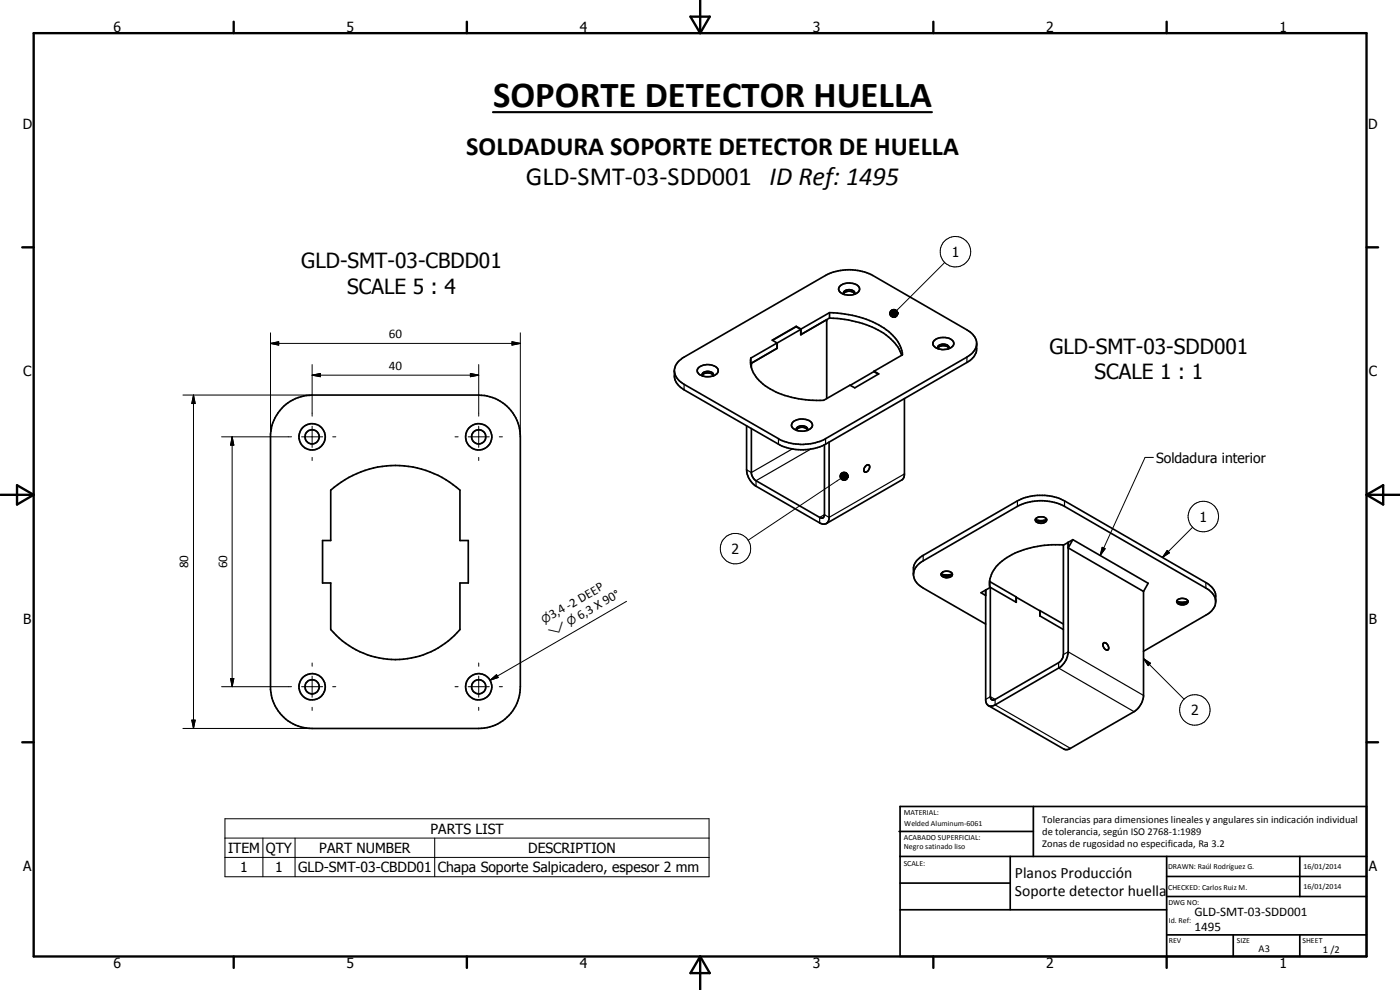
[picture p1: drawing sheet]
<svg xmlns="http://www.w3.org/2000/svg" width="420mm" height="297mm" viewBox="0 0 420 297" stroke-linecap="round" stroke-linejoin="round" font-family="sans-serif">
<g fill="none" stroke="#000" stroke-width=".51">
<path d="M239 97.9l-7.2 4.2 1.4 .8M239 97.9l1.4 .8M239 97.9v.2M240.3 98.8l-15 8.6M240.3 98.8l-1.4-.8-7.1 4.1M240.3 98.8v1.6l7.8-4.5v23.7M240.4 98.7v1.7M249 95.4a28.9 28.9 0 0 1 18.3 6.2l2.1 2.4 1.2 2.6M249 95.4l-8.6 5M249 93.8a29.2 29.2 0 0 1 18.4 6.3 9.7 9.7 0 0 1 3.4 6.4l-8.5 4.9M249 93.8v1.6M249 93.8l-8.6 4.9"/>
<path d="M252.1 85.9a4.3 4.3 0 0 1 5.7 .3 1.78 1.78 0 0 1-1.8 2.2 4.4 4.4 0 0 1-4.2-1.1l-.1-.8zM253.2 88.1a1.58 1.58 0 0 1 2.4-1.1l.7 .4 .2 .7M253.2 88.1l.1 .2M253.2 88.1a2.16 2.16 0 0 1 3.3 0M256.5 88.1l-.1 .2M203.6 108.5l1.2-1.1 43-24.8a15.6 15.6 0 0 1 14.1 0l28.3 16.4a5.3 5.3 0 0 1 2.9 3.9 5 5 0 0 1-.9 4.2l-2 1.7-42.4 24.5a15.6 15.6 0 0 1-14.2 0l-28.3-16.3a5.1 5.1 0 0 1-2.9-4.1 4.7 4.7 0 0 1 1.2-4.4zM209.5 110.5a4.3 4.3 0 0 1 5.9 .2 1.75 1.75 0 0 1-1.8 2.2 3.4 3.4 0 0 1-4.4-1.6zM210.8 112.6a1.58 1.58 0 0 1 2.4-1.1l.8 .6 .1 .5M210.8 112.6l.1 .2M210.8 112.6a2.16 2.16 0 0 1 3.3 0M214.1 112.6l-.2 .2M225.3 109.1v.2"/>
<path d="M225.3 107.4v1.7M225.3 107.4a8.7 8.7 0 0 0 4.4 8.4 28.6 28.6 0 0 0 17.5 4.3l7.9-4.5 1.4 .8 7.2-4.2-1.4-.8M233.2 102.9v1.6l-7.9 4.6M233.2 102.9v1.6M233.2 104.4v.1M233.2 104.5l-7.7 4.5v1.3M240.3 100.3l.1 .1M262.3 111.4v.1M263.6 112.3l-1.4-.8-7 4.1M271.4 119.6v22.9l-.2 .9-.6 .6-22.6 13.1M280.4 102.2a4.3 4.3 0 0 1 5.7 .3 1.79 1.79 0 0 1-1.8 2.3 4 4 0 0 1-4.3-1.4v-.5zM281.5 104.5a2.16 2.16 0 0 1 3.3 0"/>
<path d="M281.5 104.6v-.2a1.45 1.45 0 0 1 2.1-1.1l1.1 .6v.7M293.1 103.3a5.3 5.3 0 0 1-2.9 3.8l-42.4 24.5a15.2 15.2 0 0 1-14.2 0l-28.3-16.3a5.3 5.3 0 0 1-2.9-3.9M85.1 121.9a12.7 12.7 0 0 1 8.6-3.4h50a12.6 12.6 0 0 1 12.5 12.6v74.9a12.5 12.5 0 0 1-12.5 12.6h-50a12.5 12.5 0 0 1-12.5-11.7v-76.7a12.8 12.8 0 0 1 3.9-8.3zM224.1 127.8v13.2a6.3 6.3 0 0 0 2.8 4.9l19.1 11a1.71 1.71 0 0 0 1.8 .3 1.71 1.71 0 0 0 1-1.6v-23M225.5 128.6v13.5l.7 1.5 .7 .6 19.1 11a.86 .86 0 0 0 1 .2 .86 .86 0 0 0 .4-1v-20.9M237.9 126.7a4.3 4.3 0 0 1 5.8 .3 1.55 1.55 0 0 1-1.5 2.2 3.6 3.6 0 0 1-4.7-1.6zM239 128.9a1.59 1.59 0 0 1 2.5-1l.8 .5v.5M239 128.9l.1 .3M239 128.9a2.16 2.16 0 0 1 3.3 0M242.3 128.9l-.1 .3M259.8 139.8a.64 .64 0 0 1 .7-.4 .64 .64 0 0 1 .5 .7 1.27 1.27 0 0 1-1.6 1.4l-.1-.8zM99.3 147.1a29.1 29.1 0 0 1 38.7 0v15.1h2.5v12.7h-2.5v14a25.4 25.4 0 0 1-38.7 0v-14h-2.5v-12.7h2.5z"/>
<path d="M310.8 155.8v.2M310.8 156l1.2 .2 2-.2M310.9 155.5a2.32 2.32 0 0 1 3.2 .3 1.84 1.84 0 0 1-3.1 .8l-.3-.5zM314.1 155.8a2.29 2.29 0 0 1-3.3 .2M274.1 172.1a5.3 5.3 0 0 1 3-3.8l28.2-16.4a15.6 15.6 0 0 1 14.2 0l42.4 24.5a4.6 4.6 0 0 1 2.8 5.2 5.8 5.8 0 0 1-2.8 3l-18.7 10.8M282.5 172.1a2.24 2.24 0 0 0 3.2 .2M282.6 172.3l1.1 .2 2-.2M282.6 171.9a2.15 2.15 0 0 1 3.2 .4 1.9 1.9 0 0 1-3.2 .5l-.2-.4zM285.8 172.1l-.1 .2M297 174.3v.2M297 176.1l.2 .1M297 174.5l7.9 4.6v1.6"/>
<path d="M297 174.5v1.6M297.2 176.2l7.8 4.5v-1.5M297.2 176.2l-2.8 1.6 1.4 .9M304.9 179.2h.1M305 179.2l7.1 4.1M319.1 163.6a26.6 26.6 0 0 0-19 5.2 8.3 8.3 0 0 0-3.1 7.3M319.1 163.6v32.8l-.1 .9-1.3 1.5-19 11-.8 .3a.89 .89 0 0 1-.7-1.1v-32.8M320.6 162.7l-1.5 .9M320.6 162.7v32.9a6.1 6.1 0 0 1-2.9 4.8l-19 11.1a1.7 1.7 0 0 1-1.9 .3 1.7 1.7 0 0 1-1-1.6v-33.2M322 161.9l-1.4 2.5 22.6 13.1M322 161.9l-1.4 .8M322 161.9l22.6 13.1-1.4 2.5"/>
<path d="M343.2 177.5v31.5a6.6 6.6 0 0 1-2.9 4.5l-19.3 11.2-1.3 .2-23.1-13.2M312.1 183.3v1.5l7 4.1M312.1 183.2l7 4M312.1 183.2v1.6M312.1 183.2v.1M331.1 193l.1-.1a1.4 1.4 0 0 1 1.2 2.1 1.54 1.54 0 0 1-1.3-2zM353.2 180.3l.4 .5 .8 .2h1.2l.8-.5M353.3 180.5l1.6 .2 1.5-.2M353.3 180a2.2 2.2 0 0 1 3.3 .5 1.96 1.96 0 0 1-3.5 .1zM356.5 180.3l-.1 .2M364.9 180.5a5.2 5.2 0 0 0-3-5.7l-42.4-24.5a15.8 15.8 0 0 0-12.4-.8l-1.8 .8-28.2 16.3a5.3 5.3 0 0 0-3 3.7v2.3a5.3 5.3 0 0 0 3 3.8l18.7 10.8M269.8 249.5h40.3"/>
<path d="M270.1 242h140v45h-140zM270.1 257h140M303.2 257v16M310.1 242v15M350.1 257v30M390.1 257v12M270.1 265h33.1M270.1 273h80M350.1 269h60M350.1 263h60M350.1 280.5h60M370.1 280.5v6.5"/>
<path d="M390.1 280.5v6.5"/>
<circle cx="93.7" cy="131.1" r="3.9"/>
<circle cx="93.7" cy="131.1" r="2.14"/>
<circle cx="143.6" cy="131.1" r="3.9"/>
<circle cx="143.7" cy="131.1" r="2.14"/>
<circle cx="93.6" cy="206.1" r="2.12"/>
<circle cx="93.7" cy="206.1" r="3.9"/>
<circle cx="143.6" cy="206.1" r="2.13"/>
<circle cx="143.7" cy="206.1" r="3.9"/>
</g>
<g fill="none" stroke="#000" stroke-width=".35">
<path d="M205.3 115.3v1.7M290.2 107.1v1.7M233.6 131.6v1.7M237.8 134.7l-12.3 7.1-1.4-.8M243.3 134.7l-16.4 9.5v1.7M247.8 131.6v1.7M271.4 142.2l-22.6 13-1.4-.8-1.4 .8v1.7M305.3 150.3v1.6M319.5 150.3v1.6M277.1 166.6v1.7M361.9 174.8v1.6M317.7 198.8v1.6l22.6 13.1"/>
<path d="M319.1 196.4l1.5-.8 22.6 13.1M295.8 209.8l1.4-.8 1.5 .8v1.7l22.6 13"/>
</g>
<g fill="#000">
<circle cx="248.1" cy="95.9" r=".25"/>
<circle cx="225.5" cy="109" r=".25"/>
</g>
<g fill="none" stroke="#000" stroke-width=".71">
<path d="M10.1 9.9h400v277.1h-400zM70.1 6.5v3.4M140.1 6.5v3.4M207.2 5h5.8l-2.9 4.9zM210.1 0v9.9M280.1 6.5v3.4M350.1 6.5v3.4M6.7 74.2h3.4M410.1 74.2h3.5M.1 148.5h10M5.1 145.6l5 2.9-5 2.9zM410.1 148.5h10"/>
<path d="M410.1 148.5l5-2.9v5.8zM6.7 222.7h3.4M410.1 222.7h3.5M70.1 287v3.4M140.1 287v3.4M210.1 287v10M210.1 287l2.9 5h-5.8zM280.1 287v3.4M350.1 287v3.4"/>
</g>
<g fill="none" stroke="#000" stroke-width=".3">
<path d="M283.5 78.7l-14.4 14.4M81.2 99.9v31.2M156.2 99.9v31.2M267 93.9l2.5 .1-2.5 .1zM267 94.1l2.5-.1-2.5 .4zM267 94h2.5M267 93.6l2.5 .4-2.5-.1zM267 94.4l2.5-.4-2.3 .7zM267.2 93.4l2.3 .6-2.5-.4zM267.2 94.7l2.3-.7-2.2 .9zM267.3 93.2l.2-.2 2 1zM267.3 93.2l2.2 .8-2.3-.6z"/>
<path d="M267.3 94.9l2.2-.9-2 1zM267.5 93l.3-.1 1.7 1.1zM267.5 95l2-1-1.7 1.2zM267.8 92.9l.2-.1 1.5 1.2zM267.8 95.2l1.7-1.2-1.5 1.2zM268 92.8h.3l1.2 1.2zM268 95.2l1.5-1.2-1.2 1.3zM268.3 92.8h.3l.9 1.2zM268.6 92.8l.9 1.2zM268.8 93l.7 1zM269 93.1l.5 .9zM269.2 93.3l.3 .7z"/>
<path d="M269.4 93.5l.1 .5zM269.5 94l-.9 1.2-.3 .1zM269.5 94l-.9 1.2zM269.5 94l-.7 1.1zM269.5 94l-.5 1zM269.5 94l-.3 .8zM269.5 94l-.1 .5zM269.5 94l-.1 .3zM54.9 118.5h38.8M58.1 118.5l.5 2.6h-1zM58.1 118.5v100.1M81.2 103l2.4-.5v1z"/>
<path d="M81.2 103h75M93.7 112.6l2.5-.5v.9zM93.7 109.4v15.5M93.7 112.6h50M141.2 112.1l2.5 .5-2.5 .4zM143.7 109.4v15.5M153.7 102.5l2.5 .5-2.5 .5zM66.5 131.1h21M69.7 131.1l.5 2.5h-1zM69.7 131.1v74.9M90.5 131.1h6.3M93.7 127.9v6.3"/>
<path d="M93.7 137.2v1M99.9 131.1h.9M136.6 131.1h.9M140.5 131.1h6.3M143.7 127.9v6.3M143.7 137.2v1M149.8 131.1h1M346.1 137.2h-2.4l-13.5 29.5M252 142.7l2.5 .2-2.5 .1zM252 143l2.5-.1-2.4 .4zM252 142.9h2.5M252.1 142.5l2.4 .4-2.5-.2z"/>
<path d="M252.1 143.3l2.4-.4-2.2 .7zM252.3 142.2l2.2 .7-2.4-.4zM252.3 143.6l2.2-.7-2.1 .9zM252.3 143.6l-27.8 18.5M252.4 142l.2-.1 1.9 1zM252.4 142l2.1 .9-2.2-.7zM252.4 143.8l2.1-.9-1.9 1zM252.6 141.9l.2-.2 1.7 1.2zM252.6 143.9l1.9-1-1.7 1.2zM252.8 141.7l.3-.1 1.4 1.3zM252.8 144.1l1.7-1.2-1.4 1.2zM253.1 141.6h.3l1.1 1.3z"/>
<path d="M253.1 144.1l1.4-1.2-1.1 1.2zM253.4 141.6l.2 .1 .9 1.2zM253.6 141.7l.3 .1 .6 1.1zM253.9 141.8l.6 1.1zM254.1 141.9l.4 1zM254.3 142.2l.2 .7zM254.4 142.4l.1 .5zM254.5 142.9l-.9 1.2h-.2zM254.5 142.9l-.6 1.1-.3 .1zM254.5 142.9l-.6 1.1zM254.5 142.9l-.4 .9zM254.5 142.9l-.2 .7z"/>
<path d="M254.5 142.9l-.1 .5zM254.5 142.9v.3zM357.9 158.2l-9 9.1M330.8 164.2l.9 .4-1.5 2.1zM350.3 165.1l.7 .8-2.1 1.4zM93.7 198.9v1M143.7 198.9v1M188 180.4l-40.9 23.7M343.2 197.6l2.1 1.4-.7 .7zM343.2 197.6l12.2 12.2M54.9 218.6h38.8M57.6 216.1h1l-.5 2.5z"/>
<path d="M66.5 206h21M69.2 203.6h1l-.5 2.4zM90.5 206h6.3M93.7 202.9v6.3M93.7 212.2v.9M99.9 206h.9M136.6 206h.9M140.5 206h6.3M143.7 202.9v6.3M143.7 212.2v.9M147.1 204.1l1.9-1.7 .5 .9zM149.8 206h1"/>
<path d="M67.5 245.7h145.3v17.4h-145.3zM67.5 251.5h145.3M67.5 257.3h145.3M78.9 251.5v11.6M88.5 251.5v11.6M130.5 251.5v11.6"/>
<circle cx="286.7" cy="75.5" r="4.6"/>
<circle cx="361.1" cy="155" r="4.6"/>
<circle cx="220.7" cy="164.6" r="4.6"/>
<circle cx="358.6" cy="213" r="4.6"/>
</g>
<g fill="#000">
<path d="M269.4 93.5l.1 .5zM269.2 93.3l.3 .7zM269 93.1l.5 .9zM268.8 93l.7 1zM268.6 92.8l.9 1.2zM268.3 92.8h.3l.9 1.2zM268 92.8h.3l1.2 1.2zM267.8 92.9l.2-.1 1.5 1.2zM267.5 93l.3-.1 1.7 1.1zM267.3 93.2l.2-.2 2 1zM267.3 93.2l2.2 .8-2.3-.6zM267.2 93.4l2.3 .6-2.5-.4z"/>
<path d="M267 94.4l2.5-.4-2.3 .7zM267.2 94.7l2.3-.7-2.2 .9zM267.3 94.9l2.2-.9-2 1zM267.5 95l2-1-1.7 1.2zM267.8 95.2l1.7-1.2-1.5 1.2zM268 95.2l1.5-1.2-1.2 1.3zM269.5 94l-.9 1.2-.3 .1zM269.5 94l-.9 1.2zM269.5 94l-.7 1.1zM269.5 94l-.5 1zM269.5 94l-.3 .8zM269.5 94l-.1 .5z"/>
<path d="M269.5 94l-.1 .3zM81.2 103l2.4-.5v1zM93.7 112.6l2.5-.5v.9zM141.2 112.1l2.5 .5-2.5 .4zM153.7 102.5l2.5 .5-2.5 .5zM58.1 118.5l.5 2.6h-1zM69.7 131.1l.5 2.5h-1zM254.4 142.4l.1 .5zM254.3 142.2l.2 .7zM254.1 141.9l.4 1zM253.9 141.8l.6 1.1zM253.6 141.7l.3 .1 .6 1.1z"/>
<path d="M253.4 141.6l.2 .1 .9 1.2zM253.1 141.6h.3l1.1 1.3zM252.8 141.7l.3-.1 1.4 1.3zM252.6 141.9l.2-.2 1.7 1.2zM252.4 142l.2-.1 1.9 1zM252.4 142l2.1 .9-2.2-.7zM252.3 142.2l2.2 .7-2.4-.4zM252.1 143.3l2.4-.4-2.2 .7zM252.3 143.6l2.2-.7-2.1 .9zM252.4 143.8l2.1-.9-1.9 1zM252.6 143.9l1.9-1-1.7 1.2zM252.8 144.1l1.7-1.2-1.4 1.2z"/>
<path d="M253.1 144.1l1.4-1.2-1.1 1.2zM254.5 142.9l-.9 1.2h-.2zM254.5 142.9l-.6 1.1-.3 .1zM254.5 142.9l-.6 1.1zM254.5 142.9l-.4 .9zM254.5 142.9l-.2 .7zM254.5 142.9l-.1 .5zM254.5 142.9v.3zM330.8 164.2l.9 .4-1.5 2.1zM350.3 165.1l.7 .8-2.1 1.4zM343.2 197.6l2.1 1.4-.7 .7zM57.6 216.1h1l-.5 2.5z"/>
<path d="M69.2 203.6h1l-.5 2.4zM147.1 204.1l1.9-1.7 .5 .9z"/>
</g>
<path d="M267 93.8h2.5M252 143.1h2.5" fill="none" stroke="#000" stroke-width=".38"/>
<path d="M267 94.2h2.5M252 142.7h2.5" fill="none" stroke="#000" stroke-width=".42"/>
<path d="M147.9 33.7h131.8" fill="none" stroke="#000" stroke-width=".63"/>
<text font-size="11" x="148" y="32.1">SOPORTE DETECTOR HUELLA</text>
<g font-size="7.9">
<text x="139.9" y="46.4">SOLDADURA SOPORTE DETECTOR DE HUELLA</text>
<text x="157.8" y="55.4">GLD-SMT-03-SDD001 ID Ref: 1495</text>
</g>
<g font-size="6.3">
<text x="90.4" y="80.6">GLD-SMT-03-CBDD01</text>
<text x="104.2" y="88.1">SCALE 5 : 4</text>
<text x="315" y="106.3">GLD-SMT-03-SDD001</text>
<text x="328.5" y="113.8">SCALE 1 : 1</text>
</g>
<g font-size="4.7">
<text x="304.6" y="263.5">Planos Producción</text>
<text x="304.6" y="268.9">Soporte detector huella</text>
</g>
<g font-size="4.2">
<text x="34" y="9.6">6</text>
<text x="104" y="9.6">5</text>
<text x="174" y="9.6">4</text>
<text x="244" y="9.6">3</text>
<text x="314" y="9.6">2</text>
<text x="384" y="9.6">1</text>
<text x="6.8" y="38.7">D</text>
<text x="410.6" y="38.7">D</text>
<text x="285.6" y="77.1">1</text>
<text x="7" y="112.9">C</text>
<text x="410.8" y="112.9">C</text>
<text x="347" y="138.9">Soldadura interior</text>
<text x="360" y="156.5">1</text>
<text x="219.6" y="166.2">2</text>
<text x="7" y="187.1">B</text>
<text x="410.8" y="187.1">B</text>
<text x="357.5" y="214.6">2</text>
<text x="129.2" y="250.1">PARTS LIST</text>
<text x="68.4" y="255.9">ITEM</text>
<text x="79.8" y="255.9">QTY</text>
<text x="95.8" y="255.9">PART NUMBER</text>
<text x="158.5" y="255.9">DESCRIPTION</text>
<text x="7" y="261.4">A</text>
<text x="72.1" y="261.7">1</text>
<text x="82.6" y="261.7">1</text>
<text x="89.5" y="261.7">GLD-SMT-03-CBDD01</text>
<text x="131.4" y="261.7">Chapa Soporte Salpicadero, espesor 2 mm</text>
<text x="410.8" y="261.4">A</text>
<text x="34" y="290.4">6</text>
<text x="104" y="290.4">5</text>
<text x="174" y="290.4">4</text>
<text x="244" y="290.4">3</text>
<text x="314" y="290.4">2</text>
<text x="384" y="290.4">1</text>
</g>
<g font-size="3.9">
<text x="116.7" y="101.5">60</text>
<text x="116.7" y="111">40</text>
<text x="56.5" y="170.6" transform="rotate(-90 56.5 170.6)">80</text>
<text x="68.1" y="170.6" transform="rotate(-90 68.1 170.6)">60</text>
<text x="165.7" y="185.8" transform="rotate(-30 165.7 185.8)">3,4 -2 DEEP</text>
<text x="174.1" y="186" transform="rotate(-30 174.1 186)">6,3 X 90°</text>
<text x="358.5" y="275">GLD-SMT-03-SDD001</text>
<text x="358.5" y="279.4">1495</text>
</g>
<g font-size="3.3">
<text x="163.3" y="187.2" transform="rotate(-30 163.3 187.2)">n</text>
<text x="165.5" y="191" transform="rotate(-30 165.5 191)">w</text>
<text x="170.9" y="187.9" transform="rotate(-30 170.9 187.9)">n</text>
</g>
<g font-size="3.1">
<text x="312.7" y="246.8">Tolerancias para dimensiones lineales y angulares sin indicación individual</text>
<text x="312.7" y="250.4">de tolerancia, según ISO 2768-1:1989</text>
<text x="312.7" y="254">Zonas de rugosidad no especificada, Ra 3.2</text>
<text x="377.7" y="285.6">A3</text>
<text x="397" y="285.9">1 /2</text>
</g>
<g font-size="2.4">
<text x="271.2" y="244.4">MATERIAL:</text>
<text x="271.3" y="252">ACABADO SUPERFICIAL:</text>
<text x="271.4" y="247.9">Welded Aluminum-6061</text>
<text x="271.3" y="254.6">Negro satinado liso</text>
<text x="271.2" y="259.7">SCALE:</text>
<text x="350.6" y="260.8">DRAWN: Raúl Rodríguez G.</text>
<text x="391.2" y="260.6">16/01/2014</text>
<text x="350.6" y="267">CHECKED: Carlos Ruiz M.</text>
<text x="391.2" y="266.7">16/01/2014</text>
<text x="350.6" y="271.4">DWG NO:</text>
<text x="350.8" y="276.9">Id. Ref:</text>
<text x="350.8" y="282.8">REV</text>
<text x="371.2" y="282.9">SIZE</text>
<text x="390.9" y="282.9">SHEET</text>
</g>
</svg>
